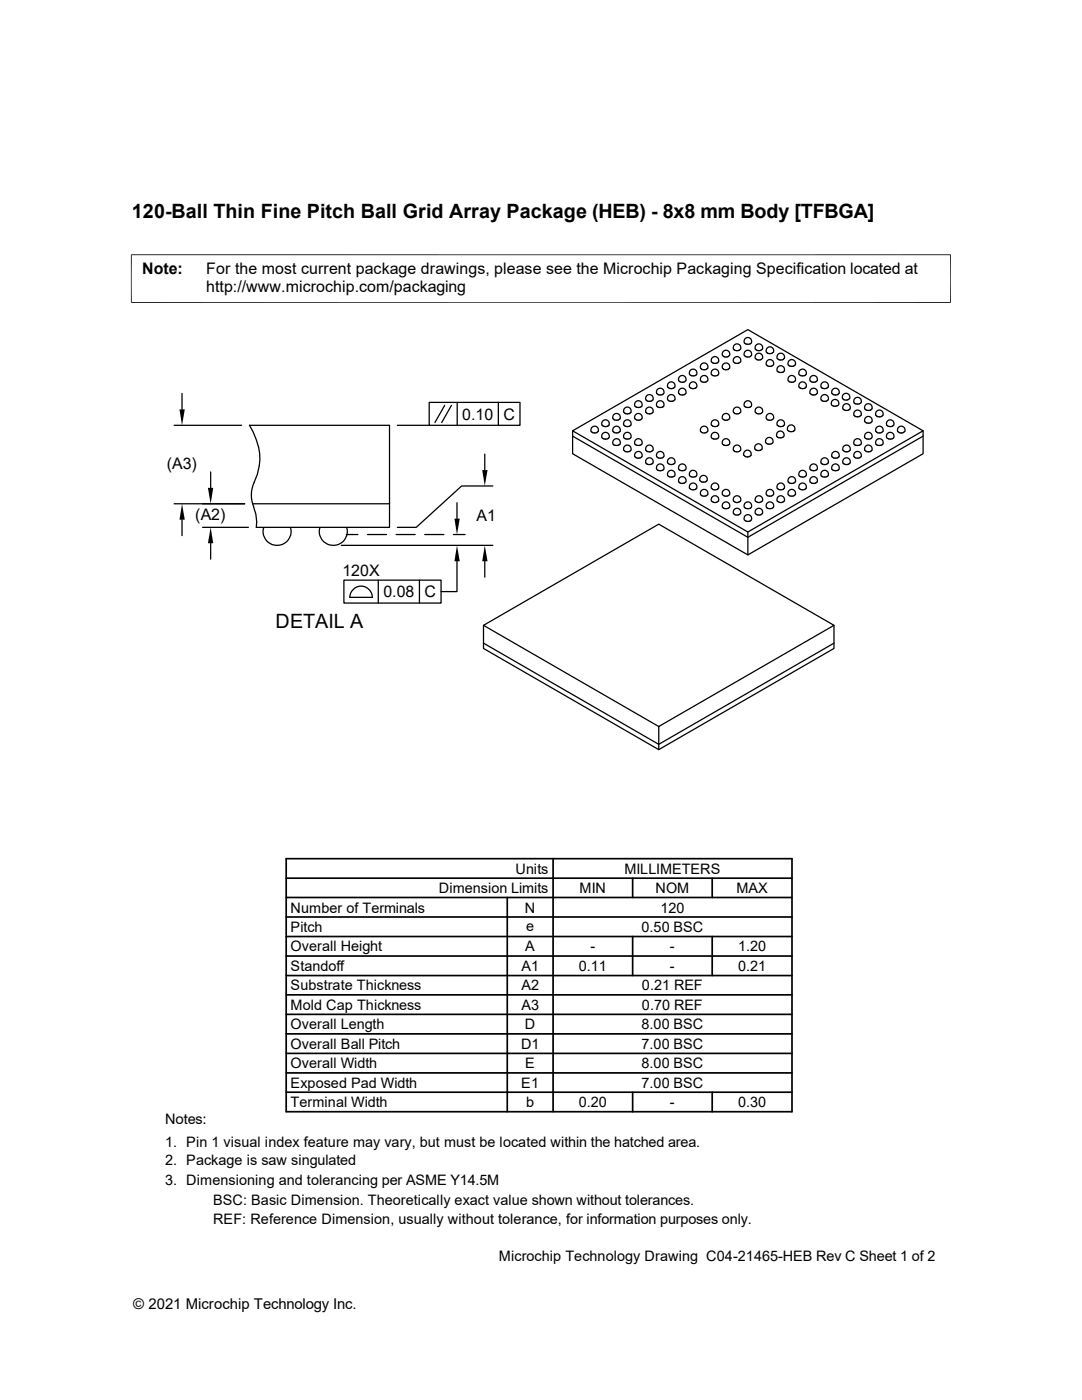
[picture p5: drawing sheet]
<svg xmlns="http://www.w3.org/2000/svg" width="216mm" height="279mm" viewBox="0 0 216 279" stroke-linecap="round" stroke-linejoin="round" font-family="sans-serif">
<g fill="none" stroke="#000" stroke-width=".25">
<path d="M36.3 78.5v3.2M128.9 79.8h.1M128.9 79.8a.77 .77 0 0 1 .7-1.1 .77 .77 0 0 1 .7 1.1M128.9 79.8l.2 .1M129 80l.2 .1M130.1 80l-.8 .1M130.3 79.8h.1M130.3 79.8l-.2 .1M131.1 78.5h.1M131.2 78.7a.72 .72 0 0 1 .1-1 .72 .72 0 0 1 .9-.1 .72 .72 0 0 1 .1 1l-.1 .1M131.2 78.7l.8 .1M132.3 78.7l-.2 .1"/>
<path d="M132.5 78.5h.1M133.2 77.3h.1M133.2 79.8h.1M133.4 77.4a.72 .72 0 0 1 .1-1 .72 .72 0 0 1 .9 0 .72 .72 0 0 1 .1 .9v.1M133.4 77.4l.4 .2 .7-.2M133.4 79.9a.72 .72 0 0 1 .1-1 .72 .72 0 0 1 .9 0 .72 .72 0 0 1 .1 1M133.4 80l.4 .1 .7-.1M134.6 77.3h.1M134.6 79.8h.1M135.4 76h.1M135.4 78.5h.1M135.4 76a.77 .77 0 0 1 .7-1.1 .77 .77 0 0 1 .8 1.1"/>
<path d="M135.4 78.5a.77 .77 0 0 1 .7-1 .77 .77 0 0 1 .8 1M135.5 76l.1 .1M135.5 78.5l.1 .2M135.6 76.2h.2M135.6 78.7l.2 .1M136.7 76.2h-.9M136.7 78.7l-.9 .1M136.8 76h.1M136.8 78.5h.1M136.8 76l-.1 .1M136.8 78.5l-.1 .2M137.6 74.7a.77 .77 0 0 1 .7-1 .77 .77 0 0 1 .7 1"/>
<path d="M137.6 77.3a.77 .77 0 0 1 .7-1.1 .77 .77 0 0 1 .7 1.1M137.6 74.8h.1M137.6 77.3h.1M137.6 74.8l.3 .2h.7M137.6 77.3l.2 .1M137.8 77.4l.8 .1M138.9 77.4l-.3 .1M139 74.8l-.4 .2M139 77.3l-.2 .1M139 74.8h.1M139 77.3h.1M139.8 73.5h.1"/>
<path d="M139.8 76h.1M139.8 73.5a.77 .77 0 0 1 .7-1.1 .77 .77 0 0 1 .7 1.1M139.8 76a.77 .77 0 0 1 .7-1.1 .77 .77 0 0 1 .7 1.1M139.8 73.5l.2 .1M139.8 76l.2 .1M140 73.7h.2M140 76.2h.2M141 73.7h-.8M141 76.2h-.8M141.2 73.5h.1M141.2 76h.1M141.2 73.5l-.2 .1"/>
<path d="M141.2 76l-.2 .1M141.9 72.2a.77 .77 0 0 1 .8-1 .77 .77 0 0 1 .7 1M141.9 74.7a.77 .77 0 0 1 .8-1 .77 .77 0 0 1 .7 1M142 72.2h.1M142 74.8h.1M142 72.2l.2 .1M142 74.8l.3 .2h.7M142.2 72.4l.8 .1M143.2 72.4l-.2 .1M143.2 74.9l-.2 .1M143.3 72.2l-.1 .1M143.3 74.8l-.1 .1"/>
<path d="M143.4 72.2h.1M143.4 74.8h.1M144.2 71h.1M144.2 73.5h.1M144.4 71.1a.72 .72 0 0 1 0-1 .72 .72 0 0 1 1 0 .72 .72 0 0 1 .1 .9l-.1 .1M144.4 71.1l.3 .1 .7-.1M144.4 73.6a.72 .72 0 0 1 0-1 .72 .72 0 0 1 1 0 .72 .72 0 0 1 .1 1h-.1M144.4 73.7l.3 .1 .7-.1M145.6 71h.1M145.6 73.5h.1M146.3 69.7h.1M146.3 72.2h.1"/>
<path d="M146.3 69.7a.77 .77 0 0 1 .8-1.1 .77 .77 0 0 1 .7 1.1M146.3 72.2a.77 .77 0 0 1 .8-1 .77 .77 0 0 1 .7 1M146.4 69.7l.2 .1M146.4 72.2l.2 .1M146.5 69.9h.2M146.5 72.4l.2 .1M147.6 69.9h-.8M147.6 72.4l-.8 .1M147.7 69.7h.1M147.7 72.2h.1M147.7 69.7l-.1 .1M147.7 72.2l-.1 .1"/>
<path d="M148.5 68.4a.77 .77 0 0 1 .7-1 .77 .77 0 0 1 .7 1M148.5 71a.77 .77 0 0 1 .7-1.1 .77 .77 0 0 1 .7 1.1M148.5 68.5h.1M148.5 71h.1M148.5 68.5l.3 .2h.7M148.5 71l.2 .1M148.7 71.1l.8 .1M149.8 71.1l-.2 .1M149.9 68.5l-.3 .2M149.9 71l-.2 .1M149.9 68.5h.1M149.9 71h.1"/>
<path d="M150.7 69.7h.1M150.7 71.5h.1M150.7 69.7a.77 .77 0 0 1 .7-1.1 .77 .77 0 0 1 .7 1.1M150.7 71.5a.77 .77 0 0 1 .7-1 .77 .77 0 0 1 .7 1M150.7 69.7l.2 .1M150.7 71.5l.2 .2M150.9 69.9l.4 .1 .6-.1M150.9 71.7l.4 .1 .6-.1M152.1 69.7h.1M152.1 71.5h.1M152.1 69.7l-.2 .1M152.1 71.5l-.2 .2"/>
<path d="M152.9 72.8h.1M152.9 70.3h.1M152.9 72.8a.77 .77 0 0 1 .7-1 .77 .77 0 0 1 .7 1M152.9 70.3a.77 .77 0 0 1 .7-1.1 .77 .77 0 0 1 .7 1.1M153 72.8l.1 .1M153 70.3l.1 .1M153.1 73l.2 .1M153.1 70.4l.2 .1M154.1 73l-.8 .1M154.1 70.4l-.8 .1M154.3 72.8h.1M154.3 70.3h.1"/>
<path d="M154.3 72.8l-.2 .1M154.3 70.3l-.2 .1M155.1 74a.77 .77 0 0 1 .7-1 .77 .77 0 0 1 .7 1M155.1 74.1h.1M155.1 71.5h.1M155.1 74.1l.3 .2h.7M155.3 71.7a.72 .72 0 0 1 0-1 .72 .72 0 0 1 1-.1 .72 .72 0 0 1 .1 1l-.1 .1M155.3 71.7l.8 .1M156.3 74.2l-.2 .1M156.3 71.7l-.2 .1M156.5 74.1l-.2 .1M156.5 74.1h.1"/>
<path d="M156.5 71.5h.1M157.3 76h.1M157.3 72.8h.1M157.4 76.2h.2M157.4 73l.2 .1M158.5 76.2h-.8M158.5 73l-.8 .1M158.7 76h.1M158.7 72.8h.1M158.7 76l-.2 .1M158.7 72.8l-.2 .1M158.7 76a.74 .74 0 0 0-.7-1.1 .74 .74 0 0 0-.5 1.2"/>
<path d="M158.7 72.8a.74 .74 0 0 0-.7-1.1 .74 .74 0 0 0-.5 1.2M159.4 77.3a.77 .77 0 0 1 .7-1.1 .77 .77 0 0 1 .8 1.1M159.4 74.7a.77 .77 0 0 1 .7-1 .77 .77 0 0 1 .8 1M159.5 77.3h.1M159.5 74.8h.1M159.5 77.3l.1 .1M159.5 74.8l.3 .2h.6M159.6 77.4l.8 .1M160.7 77.4l-.2 .1M160.8 77.3l-.1 .1M160.8 74.8l-.3 .2M160.9 77.3h.1"/>
<path d="M160.9 74.8h.1M161.6 78.5a.77 .77 0 0 1 .7-1 .77 .77 0 0 1 .8 1M161.6 76a.77 .77 0 0 1 .7-1.1 .77 .77 0 0 1 .8 1.1M161.7 78.5h.1M161.7 76h.1M161.7 78.5l.1 .2M161.7 76l.1 .1M161.8 78.7l.4 .1 .7-.1M161.8 76.2l.4 .1 .7-.1M163 78.5h.1M163 76h.1M163 78.5l-.1 .2"/>
<path d="M163 76l-.1 .1M163.8 79.8h.1M163.8 77.3h.1M163.8 79.8a.77 .77 0 0 1 .7-1.1 .77 .77 0 0 1 .8 1.1M163.8 77.3a.77 .77 0 0 1 .7-1.1 .77 .77 0 0 1 .8 1.1M163.9 79.8l.1 .1M163.9 77.3l.1 .1M164 80l.2 .1M164 77.4l.2 .1M165.1 80l-.8 .1M165.1 77.4l-.8 .1M165.2 79.8h.1"/>
<path d="M165.2 77.3h.1M165.2 79.8l-.1 .1M165.2 77.3l-.1 .1M166 78.5a.77 .77 0 0 1 .7-1 .77 .77 0 0 1 .7 1M166 78.5h.1M166 78.5l.2 .2M166.2 78.7l.8 .1M167.3 78.7l-.3 .1M167.4 78.5l-.2 .2M167.4 78.5h.1M168.1 79.5h.1M168.1 79.5a.77 .77 0 0 1 .7-1 .77 .77 0 0 1 .7 1"/>
<path d="M168.1 79.5l.2 .2M168.3 79.7l.4 .1 .6-.1M169.5 79.5h.1M169.5 79.5l-.2 .2M34.8 84.9h13.4M42 94.2v3.2M50.7 96.3a10.8 10.8 0 0 0-.2-10l-.7-1.4h27.9v20.3h-26.6l.1-1.1-.1-1.5-.5-1.5M50.8 96.2a5.9 5.9 0 0 0-.2 4.9M79.3 84.9h6.3M85.6 80.3h18.2v4.6h-18.2zM88.7 80.9l-1.9 3.4M90.1 80.9l-2 3.4"/>
<path d="M91.2 80.3v4.6M96.7 90.6v3.2M98.3 97h-6.2l-9 8.2h-3.8M99.4 80.3v4.6M114.3 86l34.9-20.2 35 20.2-35 20.2zM114.3 86v4.6l34.9 20.1 35-20.1v-4.6M114.3 87l34.9 20.2 35-20.2M117.9 86.1h.1M117.9 86.1a.77 .77 0 0 1 .8-1.1 .77 .77 0 0 1 .7 1.1M118 86.1l.2 .1M118.1 86.3l.2 .1M119.2 86.3l-.8 .1"/>
<path d="M119.3 86.1h.1M119.3 86.1l-.1 .1M120.1 87.3a.77 .77 0 0 1 .7-1 .77 .77 0 0 1 .7 1M120.1 84.8h.1M120.1 87.4h.1M120.1 87.4l.3 .2h.7M120.3 85a.72 .72 0 0 1 0-1 .72 .72 0 0 1 1-.1 .72 .72 0 0 1 .1 1l-.1 .1M120.3 85l.8 .1M121.4 85l-.2 .1M121.4 87.5l-.2 .1M121.5 87.4l-.2 .1M121.5 84.8h.1"/>
<path d="M121.5 87.4h.1M122.3 83.6h.1M122.3 88.6h.1M122.3 86.1h.1M122.3 83.6a.77 .77 0 0 1 .7-1.1 .77 .77 0 0 1 .7 1.1M122.3 88.6a.77 .77 0 0 1 .7-1.1 .77 .77 0 0 1 .7 1.1M122.3 86.1a.77 .77 0 0 1 .7-1.1 .77 .77 0 0 1 .7 1.1M122.3 83.6l.2 .1M122.3 88.6l.2 .2M122.3 86.1l.2 .1M122.5 83.7l.2 .1M122.5 88.8l.2 .1"/>
<path d="M122.5 86.3l.2 .1M123.5 83.7l-.8 .1M123.5 86.3l-.8 .1M123.7 83.6h.1M123.7 88.6h.1M123.7 86.1h.1M123.7 83.6l-.2 .1M123.7 88.6l-.3 .3h-.7M123.7 86.1l-.2 .1M124.5 82.3a.77 .77 0 0 1 .7-1.1 .77 .77 0 0 1 .7 1.1M124.5 89.9a.77 .77 0 0 1 .7-1.1 .77 .77 0 0 1 .7 1.1M124.5 84.8a.77 .77 0 0 1 .7-1 .77 .77 0 0 1 .7 1"/>
<path d="M124.5 87.3a.77 .77 0 0 1 .7-1 .77 .77 0 0 1 .7 1M124.5 82.3h.1M124.5 89.9h.1M124.5 84.8h.1M124.5 87.4h.1M124.5 82.3l.2 .1M124.5 89.9l.2 .1M124.5 84.8l.2 .2M124.5 87.4l.3 .2h.7M124.7 82.5l.8 .1M124.7 90l.8 .1M124.7 85l.8 .1"/>
<path d="M125.7 82.5l-.2 .1M125.7 90l-.2 .1M125.7 85l-.2 .1M125.9 82.3l-.2 .1M125.9 89.9l-.2 .1M125.9 84.8l-.2 .2M125.9 87.4l-.4 .2M125.9 82.3h.1M125.9 89.9h.1M125.9 84.8h.1M125.9 87.4h.1M126.7 81a.77 .77 0 0 1 .7-1 .77 .77 0 0 1 .7 1"/>
<path d="M126.7 91.1a.77 .77 0 0 1 .7-1 .77 .77 0 0 1 .7 1M126.7 83.6a.77 .77 0 0 1 .7-1.1 .77 .77 0 0 1 .7 1.1M126.7 88.6a.77 .77 0 0 1 .7-1.1 .77 .77 0 0 1 .7 1.1M126.7 81.1h.1M126.7 91.1h.1M126.7 83.6h.1M126.7 88.6h.1M126.7 81.1l.5 .2h.6l.3-.2M126.7 91.1a.92 .92 0 0 0 1.4 0M126.7 83.6l.2 .1M126.7 88.6l.5 .3h.6l.3-.3M126.9 83.7l.3 .2 .7-.2"/>
<path d="M128.1 83.6l-.2 .1M128.1 81.1h.1M128.1 91.1h.1M128.1 83.6h.1M128.1 88.6h.1M128.9 92.4h.1M128.9 82.3h.1M128.9 89.9h.1M128.9 92.4a.77 .77 0 0 1 .7-1 .77 .77 0 0 1 .7 1M128.9 82.3a.77 .77 0 0 1 .7-1.1 .77 .77 0 0 1 .7 1.1M128.9 89.9a.77 .77 0 0 1 .7-1.1 .77 .77 0 0 1 .7 1.1M128.9 92.4l.2 .1"/>
<path d="M128.9 82.3l.2 .1M128.9 89.9l.2 .1M129 92.6l.2 .1M129 82.5l.2 .1M129 90l.2 .1M130.1 92.6l-.8 .1M130.1 82.5l-.8 .1M130.1 90l-.8 .1M130.3 92.4h.1M130.3 82.3h.1M130.3 89.9h.1M130.3 92.4l-.2 .1"/>
<path d="M130.3 82.3l-.2 .1M130.3 89.9l-.2 .1M131 93.6a.77 .77 0 0 1 .7-1 .77 .77 0 0 1 .8 1M131 81a.77 .77 0 0 1 .7-1 .77 .77 0 0 1 .8 1M131.1 93.7h.1M131.1 81.1h.1M131.1 91.1h.1M131.1 93.7l.3 .2h.6M131.1 81.1l.3 .2h.6M132.2 91.3a.72 .72 0 0 0 0-1.1 .72 .72 0 0 0-1.1 .2 .71 .71 0 0 0 .1 .9 .71 .71 0 0 0 .8 .1M132.3 93.8l-.2 .1M132.3 81.2l-.2 .1"/>
<path d="M132.3 91.3l-.2 .1M132.4 93.7l-.2 .1M132.4 81.1l-.2 .1M132.5 93.7h.1M132.5 81.1h.1M132.5 91.1h.1M133.2 94.9h.1M133.2 92.4h.1M133.3 94.2a.76 .76 0 0 1 1.1-.3 .76 .76 0 0 1 .2 1 .76 .76 0 0 1-1 .3l-.3-.2a.67 .67 0 0 1 0-.8zM133.4 92.5a.72 .72 0 0 1 .1-.9 .72 .72 0 0 1 .9-.1 .72 .72 0 0 1 .1 1M133.4 92.6l.4 .1 .7-.1M134.6 94.9h.1"/>
<path d="M134.6 92.4h.1M135.4 96.2h.1M135.4 93.7h.1M135.4 96.2a.77 .77 0 0 1 .7-1.1 .77 .77 0 0 1 .8 1.1M135.4 93.6a.77 .77 0 0 1 .7-1 .77 .77 0 0 1 .8 1M135.5 96.2l.1 .1M135.5 93.7l.1 .1M135.6 96.4h.2M135.6 93.8l.2 .1M136.8 96.2h.1M136.8 93.7h.1M136.8 96.2a.91 .91 0 0 1-1 .2"/>
<path d="M136.8 93.7l-.3 .2h-.7M137.6 97.5a.77 .77 0 0 1 .7-1.1 .77 .77 0 0 1 .7 1.1M137.6 94.9a.77 .77 0 0 1 .7-1 .77 .77 0 0 1 .7 1M137.6 97.5h.1M137.6 94.9h.1M137.6 97.5l.2 .1M137.6 95l.3 .2h.7M137.8 97.6l.8 .1M138.9 97.6l-.3 .1M139 97.5l-.2 .1M139 95l-.4 .2M139 97.5h.1"/>
<path d="M139 94.9h.1M139.7 95.9h.1M139.8 98.7h.1M139.8 86.1h.1M139.8 98.7a.77 .77 0 0 1 .7-1 .77 .77 0 0 1 .7 1M139.8 86.1a.77 .77 0 0 1 .7-1.1 .77 .77 0 0 1 .7 1.1M139.8 98.7l.4 .3M139.8 86.1l.2 .1M140 86.3l.2 .1M140.9 96.1a.72 .72 0 0 0-.1-1.1 .72 .72 0 0 0-1.1 .2 .71 .71 0 0 0 .2 .8 .71 .71 0 0 0 .8 .2M140.9 96.1l-.2 .1M141 86.3l-.8 .1"/>
<path d="M141.1 95.9h.1M141.2 98.7h.1M141.2 86.1h.1M141.2 98.7a.91 .91 0 0 1-1 .3M141.2 86.1l-.2 .1M141.9 100a.77 .77 0 0 1 .8-1.1 .77 .77 0 0 1 .7 1.1M141.9 87.3a.77 .77 0 0 1 .8-1 .77 .77 0 0 1 .7 1M141.9 84.8a.77 .77 0 0 1 .8-1 .77 .77 0 0 1 .7 1M141.9 97.5a.77 .77 0 0 1 .8-1.1 .77 .77 0 0 1 .7 1.1M142 100h.1M142 87.4h.1M142 84.8h.1"/>
<path d="M142 97.5h.1M142 100l.4 .2M142 87.4l.3 .2h.7M142 84.8l.2 .2M142 97.5l.2 .1M142.2 85l.8 .1M142.2 97.6l.8 .1M143.2 87.5l-.2 .1M143.2 85l-.2 .1M143.2 97.6l-.2 .1M143.3 100l-.1 .1M143.3 87.4l-.1 .1"/>
<path d="M143.3 84.8l-.1 .2M143.3 97.5l-.1 .1M143.4 100h.1M143.4 87.4h.1M143.4 84.8h.1M143.4 97.5h.1M144.1 88.6a.77 .77 0 0 1 .8-1.1 .77 .77 0 0 1 .7 1.1M144.2 88.6h.1M144.2 83.6h.1M144.2 98.7h.1M144.2 88.6l.5 .3h.5l.3-.3M144.2 98a.73 .73 0 0 1 1.1-.2 .73 .73 0 0 1 .1 1.1 .73 .73 0 0 1-1.1-.1 .6 .6 0 0 1-.1-.8z"/>
<path d="M144.4 83.7a.72 .72 0 0 1 0-1 .72 .72 0 0 1 1 0 .72 .72 0 0 1 .1 1h-.1M144.4 83.7l.3 .2 .7-.2M145.6 88.6h.1M145.6 83.6h.1M145.6 98.7h.1M146.3 89.9h.1M146.3 82.3h.1M146.3 100h.1M146.3 89.9a.77 .77 0 0 1 .8-1.1 .77 .77 0 0 1 .7 1.1M146.3 82.3a.77 .77 0 0 1 .8-1.1 .77 .77 0 0 1 .7 1.1M146.3 100a.77 .77 0 0 1 .8-1.1 .77 .77 0 0 1 .7 1.1M146.4 89.9l.2 .1"/>
<path d="M146.4 82.3l.2 .1M146.4 100l.2 .1M146.5 90l.2 .1M146.5 82.5l.2 .1M147.6 90l-.8 .1M147.6 82.5l-.8 .1M147.7 89.9h.1M147.7 82.3h.1M147.7 100h.1M147.7 89.9l-.1 .1M147.7 82.3l-.1 .1M147.7 100l-.3 .2"/>
<path d="M148.4 90.9h.1M148.4 90.9a.77 .77 0 0 1 .7-1.1 .77 .77 0 0 1 .8 1.1M148.5 90.9a.92 .92 0 0 0 1.3 0M148.5 81a.77 .77 0 0 1 .7-1 .77 .77 0 0 1 .7 1M148.5 81.1h.1M148.5 81.1l.3 .2h.7M149.8 90.9h.1M149.9 81.1l-.3 .2M149.9 81.1h.1M150.6 89.6h.1M150.6 89.6a.77 .77 0 0 1 .7-1 .77 .77 0 0 1 .8 1M150.7 89.6l.1 .1"/>
<path d="M150.7 100h.1M150.7 82.3h.1M150.7 100a.77 .77 0 0 1 .7-1.1 .77 .77 0 0 1 .7 1.1M150.7 82.3a.77 .77 0 0 1 .7-1.1 .77 .77 0 0 1 .7 1.1M150.7 100l.4 .2M150.7 82.3l.2 .1M150.8 89.8l.2 .1M150.9 82.5l.4 .1 .6-.1M151.8 89.8l-.8 .1M152 89.6h.1M152 89.6l-.2 .1M152.1 100h.1"/>
<path d="M152.1 82.3h.1M152.1 100l-.4 .2M152.1 82.3l-.2 .1M152.8 88.3a.77 .77 0 0 1 .7-1 .77 .77 0 0 1 .7 1M152.8 88.3h.1M152.8 88.3a.91 .91 0 0 0 1 .3M152.9 98.7h.1M152.9 83.6h.1M152.9 98.7a.77 .77 0 0 1 .7-1 .77 .77 0 0 1 .7 1M152.9 83.6a.77 .77 0 0 1 .7-1.1 .77 .77 0 0 1 .7 1.1M153 98.7l.3 .3M153 83.6l.1 .1"/>
<path d="M153.1 83.7l.2 .1M154.1 88.5l-.3 .1M154.1 83.7l-.8 .1M154.2 88.3l-.2 .2M154.2 88.3h.1M154.3 98.7h.1M154.3 83.6h.1M154.3 98.7a.91 .91 0 0 1-1 .3M154.3 83.6l-.2 .1M155 87.1h.1M155 87.1a.77 .77 0 0 1 .7-1.1 .77 .77 0 0 1 .7 1.1M155 87.1l.2 .1"/>
<path d="M155.1 100h.1M155.1 97.5h.1M155.1 84.8h.1M155.2 87.2l.2 .1M155.3 97.6a.72 .72 0 0 1 0-1 .72 .72 0 0 1 1 0 .72 .72 0 0 1 .1 .9l-.1 .1M155.3 97.6l.8 .1M155.3 85a.72 .72 0 0 1 0-1 .72 .72 0 0 1 1-.1 .72 .72 0 0 1 .1 1l-.1 .1M155.3 85l.8 .1M156.3 97.6l-.2 .1M156.3 85l-.2 .1M156.4 87.1h.1M156.4 87.1l-.3 .2h-.7"/>
<path d="M156.5 100h.1M156.5 97.5h.1M156.5 84.8h.1M157.1 85.9a.77 .77 0 0 1 .8-1.1 .77 .77 0 0 1 .7 1.1M157.2 85.9h.1M157.2 85.9a.91 .91 0 0 0 1 .2M157.3 98.7h.1M157.3 96.2h.1M157.4 98.9l.2 .1M157.4 96.4h.2M158.4 86l-.2 .1M158.5 85.9l-.1 .1"/>
<path d="M158.6 85.9h.1M158.7 98.7h.1M158.7 96.2h.1M158.7 98.7a.91 .91 0 0 1-1 .3M158.7 96.2a.91 .91 0 0 1-1 .2M158.7 98.7a.74 .74 0 0 0-.7-1.1 .74 .74 0 0 0-.5 1.2M158.7 96.2a.74 .74 0 0 0-.7-1.1 .74 .74 0 0 0-.5 1.2M159.4 97.5a.77 .77 0 0 1 .7-1.1 .77 .77 0 0 1 .8 1.1M159.4 94.9a.77 .77 0 0 1 .7-1 .77 .77 0 0 1 .8 1M159.5 97.5h.1M159.5 94.9h.1M159.5 97.5l.1 .1"/>
<path d="M159.5 95l.3 .2h.6M159.6 97.6l.8 .1M160.7 97.6l-.2 .1M160.8 97.5l-.1 .1M160.8 95l-.3 .2M160.9 97.5h.1M160.9 94.9h.1M161.6 96.2a.77 .77 0 0 1 .7-1.1 .77 .77 0 0 1 .8 1.1M161.6 93.6a.77 .77 0 0 1 .7-1 .77 .77 0 0 1 .8 1M161.7 96.2h.1M161.7 93.7h.1M161.7 96.2a.92 .92 0 0 0 1.3 0"/>
<path d="M161.7 93.7l.5 .2h.5l.3-.2M163 96.2h.1M163 93.7h.1M163.8 94.9h.1M163.8 92.4h.1M163.8 94.9a.77 .77 0 0 1 .7-1 .77 .77 0 0 1 .8 1M163.8 92.4a.77 .77 0 0 1 .7-1 .77 .77 0 0 1 .8 1M163.9 95l.3 .2M163.9 92.4l.1 .1M164 92.6l.2 .1M165.1 92.6l-.8 .1M165.2 94.9h.1"/>
<path d="M165.2 92.4h.1M165.2 95l-.3 .2h-.6M165.2 92.4l-.1 .1M165.9 80.8h.1M165.9 80.8a.77 .77 0 0 1 .7-1.1 .77 .77 0 0 1 .7 1.1M165.9 80.8l.6 .3 .5-.1 .3-.2M166 93.6a.77 .77 0 0 1 .7-1 .77 .77 0 0 1 .7 1M166 91.1a.77 .77 0 0 1 .7-1 .77 .77 0 0 1 .7 1M166 93.7h.1M166 91.1h.1M166 93.7l.3 .2h.7M166 91.1a.91 .91 0 0 0 1 .3"/>
<path d="M167.3 93.8l-.3 .1M167.3 91.3l-.3 .1M167.3 80.8h.1M167.4 93.7l-.2 .1M167.4 91.1l-.2 .2M167.4 93.7h.1M167.4 91.1h.1M168.2 92.4h.1M168.2 89.9h.1M168.2 81.6h.1M168.4 92.5a.72 .72 0 0 1 0-.9 .72 .72 0 0 1 1-.1 .72 .72 0 0 1 .1 1h-.1M168.4 92.6l.3 .1 .7-.1"/>
<path d="M168.4 90a.72 .72 0 0 1 0-1 .72 .72 0 0 1 1 0 .72 .72 0 0 1 .1 1h-.1M168.4 90l.3 .2 .7-.2M168.4 81.7a.72 .72 0 0 1 0-.9 .72 .72 0 0 1 1-.1 .72 .72 0 0 1 .1 1h-.1M168.4 81.8l.3 .1 .7-.1M169.6 92.4h.1M169.6 89.9h.1M169.6 81.6h.1M170.4 91.1h.1M170.4 88.6h.1M170.4 82.9h.1M170.4 80.4h.1M170.4 91.1a.77 .77 0 0 1 .7-1 .77 .77 0 0 1 .7 1"/>
<path d="M170.4 88.6a.77 .77 0 0 1 .7-1.1 .77 .77 0 0 1 .7 1.1M170.4 82.9a.77 .77 0 0 1 .7-1.1 .77 .77 0 0 1 .7 1.1M170.4 80.3a.77 .77 0 0 1 .7-1 .77 .77 0 0 1 .7 1M170.4 91.1l.2 .2M170.4 88.6l.2 .2M170.4 82.9l.2 .1M170.4 80.4l.2 .1M170.6 91.3l.2 .1M170.6 88.8l.2 .1M170.6 83.1h.2M170.6 80.5l.2 .1M171.6 83.1h-.8"/>
<path d="M171.8 91.1h.1M171.8 88.6h.1M171.8 82.9h.1M171.8 80.4h.1M171.8 91.1a.91 .91 0 0 1-1 .3M171.8 88.6l-.3 .3h-.7M171.8 82.9l-.2 .1M171.8 80.4l-.3 .2h-.7M172.6 89.9a.77 .77 0 0 1 .7-1.1 .77 .77 0 0 1 .7 1.1M172.6 87.3a.77 .77 0 0 1 .7-1 .77 .77 0 0 1 .7 1M172.6 84.2a.77 .77 0 0 1 .7-1.1 .77 .77 0 0 1 .7 1.1M172.6 81.6a.77 .77 0 0 1 .7-1 .77 .77 0 0 1 .7 1"/>
<path d="M172.6 89.9h.1M172.6 87.4h.1M172.6 84.2h.1M172.6 81.6h.1M172.6 89.9l.2 .1M172.6 87.4l.3 .2h.7M172.6 84.2a.91 .91 0 0 0 1 .2M172.6 81.6l.2 .1M172.8 90l.8 .1M172.8 81.8l.8 .1M173.8 90l-.2 .1M173.8 81.8l-.2 .1"/>
<path d="M173.9 89.9l-.1 .1M173.9 87.4l-.3 .2M173.9 84.2l-.3 .2M173.9 81.6l-.1 .1M174 89.9h.1M174 87.4h.1M174 84.2h.1M174 81.6h.1M174.8 88.6h.1M174.8 86.1h.1M174.8 82.9h.1M174.8 88.6a.77 .77 0 0 1 .7-1.1 .77 .77 0 0 1 .7 1.1"/>
<path d="M174.8 86.1a.77 .77 0 0 1 .7-1.1 .77 .77 0 0 1 .7 1.1M174.8 82.9a.77 .77 0 0 1 .7-1.1 .77 .77 0 0 1 .7 1.1M174.8 88.6l.3 .3M174.8 86.1l.2 .1M174.8 82.9l.2 .1M174.9 86.3l.2 .1M174.9 83.1h.2M176 86.3l-.8 .1M176 83.1h-.8M176.1 88.6h.1M176.1 86.1h.1M176.1 82.9h.1"/>
<path d="M176.1 88.6l-.2 .3h-.7M176.1 86.1l-.1 .1M176.1 82.9l-.1 .1M176.9 87.3a.77 .77 0 0 1 .7-1 .77 .77 0 0 1 .8 1M176.9 84.8a.77 .77 0 0 1 .7-1 .77 .77 0 0 1 .8 1M177 87.4h.1M177 84.8h.1M177 87.4l.2 .2h.7M177 84.8l.1 .2M177.1 85l.8 .1M178.2 87.5l-.2 .1M178.2 85l-.2 .1"/>
<path d="M178.3 87.4l-.2 .1M178.3 84.8l-.2 .2M178.4 87.4h.1M178.4 84.8h.1M179.2 86.1h.1M179.3 86.2a.72 .72 0 0 1 0-1 .72 .72 0 0 1 1 0 .72 .72 0 0 1 .1 1h-.1M179.3 86.3l.4 .1 .6-.1M180.5 86.1h.1M34.8 100.5h14M36.3 103.7v3.2M40.4 105.2h9.2M42 108.4v3.2"/>
<path d="M50.4 100.5h27.3M52.6 105.3a2.78 2.78 0 0 0 2.7 3.5 2.78 2.78 0 0 0 2.7-3.5M63.8 105.3a2.78 2.78 0 0 0 2.7 3.5 2.78 2.78 0 0 0 2.7-3.5M68.1 108.8h30.2M68.6 115.8h19.4v4.6h-19.4zM69.1 106.7h2.3M73.3 106.7h3.8M74.3 119.2a2.24 2.24 0 0 0-2.2-2.2 2.24 2.24 0 0 0-2.3 2.2h4.5M75.5 115.8v4.6M79 106.7h3.8M83.7 115.8v4.6M84.8 106.7h3.8"/>
<path d="M90.5 106.7h2.3M91.2 112v6.1h-3.2M91.2 100.3v3.2M96.7 112v3.2M142.4 100.2h.6M143.2 100.1l-.2 .1M144.1 101.2a.77 .77 0 0 1 .8-1 .77 .77 0 0 1 .7 1M144.2 101.2h.1M144.2 101.3l.5 .2h.5l.3-.2M145.6 101.2h.1M146.3 102.5h.1M146.3 102.5a.77 .77 0 0 1 .8-1.1 .77 .77 0 0 1 .7 1.1"/>
<path d="M146.4 102.5l.2 .1M146.5 102.7h.2M146.5 100.1l.2 .1M146.8 100.2h.6M147.6 102.7h-.8M147.7 102.5h.1M147.7 102.5l-.1 .1M148.5 103.8a.77 .77 0 0 1 .7-1.1 .77 .77 0 0 1 .7 1.1M148.5 101.2a.77 .77 0 0 1 .7-1 .77 .77 0 0 1 .7 1M148.5 103.8h.1M148.5 101.2h.1M148.5 103.8a.91 .91 0 0 0 1 .2"/>
<path d="M148.5 101.3l.3 .2h.7M149.2 106.2v4.5M149.9 103.8l-.3 .2M149.9 101.3l-.3 .2M149.9 103.8h.1M149.9 101.2h.1M150.7 102.5h.1M150.7 102.5a.77 .77 0 0 1 .7-1.1 .77 .77 0 0 1 .7 1.1M150.7 102.5l.2 .1M150.9 102.7l.4 .1 .6-.1M151.1 100.2h.6M152.1 102.5h.1"/>
<path d="M152.1 102.5l-.2 .1M152.9 101.2h.1M152.9 101.2a.77 .77 0 0 1 .7-1 .77 .77 0 0 1 .7 1M153 101.3l.3 .2M154.3 101.2h.1M154.3 101.3l-.3 .2h-.7M155.5 100.2h.6M156.3 100.1a.72 .72 0 0 0-.1-1.1 .72 .72 0 0 0-1 .3 .55 .55 0 0 0-.2 .5 .55 .55 0 0 0 .5 .4M156.3 100.1l-.2 .1M96.5 124.8v4.6l34.9 20.2 35-20.2v-4.6M96.5 128.4l34.9 20.1 35-20.1M131.4 145l35-20.2-35-20.2-34.9 20.2 34.9 20.2v4.6"/>
</g>
<g fill="none" stroke="#000" stroke-width=".34">
<path d="M57.1 179.1h100.9M57.1 175.3h100.9M57.1 171.4h100.9v50.5h-100.9zM101.2 179.1v42.8M110.4 171.4v50.5M126.2 175.3v3.8M142.1 175.3v3.8M57.1 198.5h100.9zM57.1 190.8h100.9M57.1 186.9h100.9M57.1 183h100.9M57.1 194.7h100.9"/>
<path d="M126.2 186.9v7.8M142.1 186.9v7.8M57.1 214.1h100.9M57.1 206.3h100.9M57.1 210.2h100.9M57.1 218h100.9M57.1 202.4h100.9M126.2 218v3.9M142.1 218v3.9"/>
</g>
<path d="M26.1 50.8h163.6M26.2 50.8v9.7M189.7 50.8v9.7M26.1 60.4h163.6" fill="none" stroke="#000" stroke-width=".2"/>
<path d="M35.8 81.7h1.1l-.6 3.2zM41.5 97.4h1l-.5 3.1zM96.2 93.8h1.1l-.6 3.2zM36.3 100.5l.6 3.2h-1.1zM42 105.2l.5 3.2h-1zM90.7 103.5h1l-.5 3.2zM91.2 108.8l.5 3.2h-1zM96.7 108.8l.6 3.2h-1.1z" fill="#000"/>
<g font-size="3.9">
<text x="26.3" y="43.5">120-Ball Thin Fine Pitch Ball Grid Array Package (HEB) - 8x8 mm Body [TFBGA]</text>
<text x="55" y="125.3">DETAIL A</text>
</g>
<g font-size="3.2">
<text x="28.4" y="54.6">Note:</text>
<text x="41.1" y="54.6">For the most current package drawings, please see the Microchip Packaging Specification located at</text>
<text x="41.1" y="58.3">http://www.microchip.com/packaging</text>
<text x="92.2" y="83.7">0.10</text>
<text x="100.5" y="83.7">C</text>
<text x="33.3" y="93.5">(A3)</text>
<text x="38.9" y="103.7">(A2)</text>
<text x="95.1" y="104.1">A1</text>
<text x="68.3" y="114.9">120X</text>
<text x="76.5" y="119.2">0.08</text>
<text x="84.7" y="119.2">C</text>
</g>
<text font-size="3" x="26.6" y="261.3">© 2021 Microchip Technology Inc.</text>
<g font-size="2.9">
<text x="87.5" y="178.2">Dimension Limits</text>
<text x="102.9" y="174.3">Units</text>
<text x="115.7" y="178.2">MIN</text>
<text x="124.6" y="174.3">MILLIMETERS</text>
<text x="130.8" y="178.2">NOM</text>
<text x="146.9" y="178.2">MAX</text>
<text x="58" y="182.1">Number of Terminals</text>
<text x="58" y="186">Pitch</text>
<text x="104.7" y="182.1">N</text>
<text x="105" y="185.7">e</text>
<text x="128" y="186">0.50 BSC</text>
<text x="131.8" y="182.1">120</text>
<text x="58" y="189.9">Overall Height</text>
<text x="104.8" y="189.9">A</text>
<text x="117.8" y="189.9">-</text>
<text x="133.7" y="189.9">-</text>
<text x="147.3" y="189.9">1.20</text>
<text x="58" y="197.7">Substrate Thickness</text>
<text x="58" y="193.8">Standoff</text>
<text x="104.1" y="193.8">A1</text>
<text x="104.1" y="197.7">A2</text>
<text x="115.5" y="193.8">0.11</text>
<text x="128.1" y="197.7">0.21 REF</text>
<text x="133.7" y="193.8">-</text>
<text x="147.3" y="193.8">0.21</text>
<text x="58" y="201.5">Mold Cap Thickness</text>
<text x="104.1" y="201.5">A3</text>
<text x="128.1" y="201.5">0.70 REF</text>
<text x="58" y="205.4">Overall Length</text>
<text x="58" y="209.3">Overall Ball Pitch</text>
<text x="104" y="209.3">D1</text>
<text x="104.7" y="205.4">D</text>
<text x="128" y="205.4">8.00 BSC</text>
<text x="128" y="209.3">7.00 BSC</text>
<text x="58" y="213.2">Overall Width</text>
<text x="104.8" y="213.2">E</text>
<text x="128" y="213.2">8.00 BSC</text>
<text x="58" y="221">Terminal Width</text>
<text x="58" y="217.1">Exposed Pad Width</text>
<text x="104" y="217.1">E1</text>
<text x="105" y="220.9">b</text>
<text x="115.5" y="221">0.20</text>
<text x="128" y="217.1">7.00 BSC</text>
<text x="133.7" y="221">-</text>
<text x="147.3" y="221">0.30</text>
<text x="32.9" y="224.3">Notes:</text>
<text x="32.9" y="228.9">1. Pin 1 visual index feature may vary, but must be located within the hatched area.</text>
<text x="32.9" y="232.5">2. Package is saw singulated</text>
<text x="32.9" y="236.5">3. Dimensioning and tolerancing per ASME Y14.5M</text>
<text x="42.5" y="244.3">REF: Reference Dimension, usually without tolerance, for information purposes only.</text>
<text x="42.5" y="240.5">BSC: Basic Dimension. Theoretically exact value shown without tolerances.</text>
<text x="99.6" y="251.6">Microchip Technology Drawing C04-21465-HEB Rev C Sheet 1 of 2</text>
</g>
</svg>
